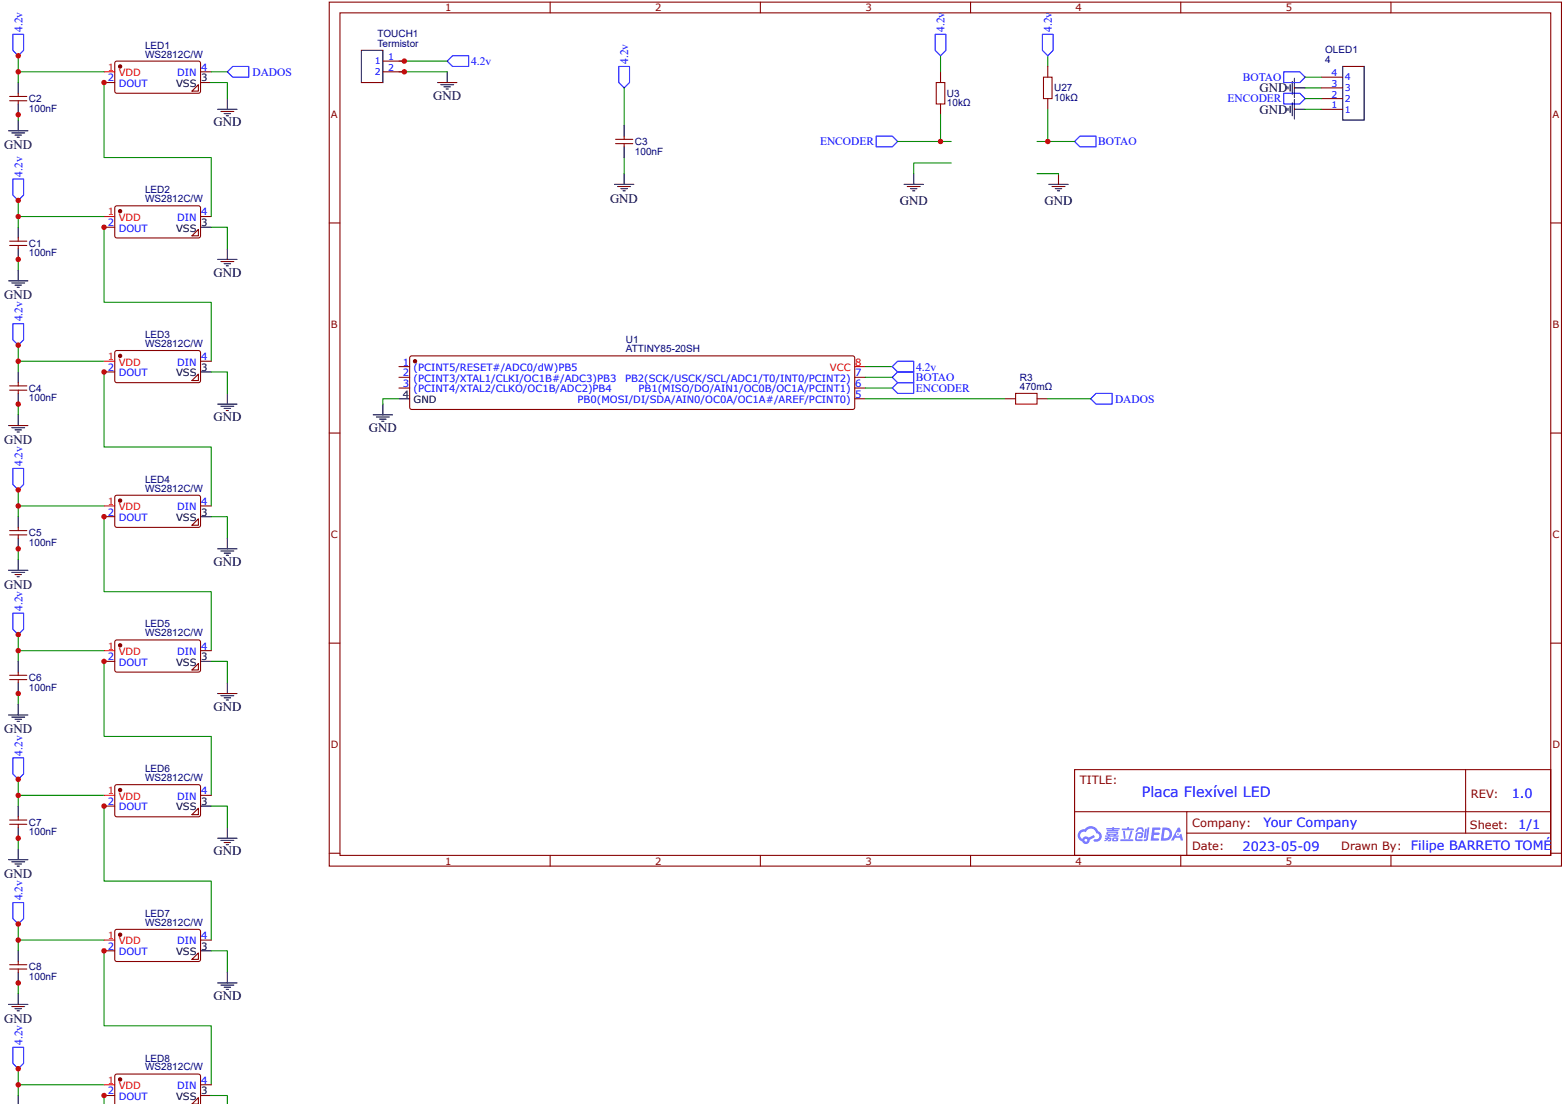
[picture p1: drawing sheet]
<svg xmlns="http://www.w3.org/2000/svg" width="297mm" height="210mm" viewBox="0 0 297 210" stroke-linecap="round" stroke-linejoin="round" font-family="sans-serif">
<g fill="none" stroke="#800" stroke-width=".2">
<path d="M62.6 .4h234.1v164.3h-234.1zM64.6 2.4h230.1v160.2h-230.1zM104.5 .4v2M144.5 .4v2M184.4 .4v2M224.4 .4v2M264.3 .4v2M62.6 42.4h2M294.7 42.4h2M62.6 82.3h2M294.7 82.3h2M62.6 122.3h2"/>
<path d="M294.7 122.3h2M204.2 146.3h90.5v16.3h-90.5zM204.2 154.3h90.4M225.5 158.4h69.1M225.5 154.3v8.2M278.5 146.3v12.1M62.6 162.2h2M104.5 162.6v2.1M144.5 162.6v2.1M184.4 162.6v2.1M224.4 162.6v2.1M264.3 162.6v2.1"/>
<path d="M294.7 162.2h2"/>
</g>
<g fill="#58f">
<path d="M219 157.3l1.5 .1v.1l-.2 .3h-.9l-.1 .5h.9l.2 .2-.2 .2h-.9l-.1 .7h.8h.2v.3l-1.5 .1z"/>
<path d="M223.8 157.4h.4l.2 .7-.3 .2a.39 .39 0 0 0-.6 .1 .39 .39 0 0 0 .2 .6 .39 .39 0 0 0 .5-.4l.3-.1 .3 1.3h-.4l-.2-.5h-.9l-.3 .5h-.5z"/>
<path d="M217.6 157.6h.3l-.2 1.6-.2 .1-.1-.1z"/>
<path d="M218.1 157.3h.3l-.3 2.2a.46 .46 0 0 1-.3 .4 .46 .46 0 0 1-.5-.2l.5-.2z"/>
<path d="M216.1 157.4l.4-.1h.6l.3 .8h-.3l-.2-.5-.6 .1a.43 .43 0 0 1-.5 .4v-.1z"/>
<path d="M216 158.3l.9-.1a.62 .62 0 0 1 .3 .6 .62 .62 0 0 1-.4 .5h-.4l-.1-.1 .5-.2 .1-.4h-.7l-.2 1h1l.1 .2-.1 .1h-1l-.2-.1-.1-.3z"/>
<path d="M212.9 159.6h2.3l.2 .2-.2 .1h-2.2z"/>
<path d="M214.9 158h.3a2.3 2.3 0 0 1-.6 1.5l-.2-.1z"/>
<path d="M213.4 158h.3l.2 1.3-.2 .2-.1-.1z"/>
<path d="M213.2 157.5h1v-.2l.4-.1-.1 .3h.8l.2 .2-.2 .1h-2.1z"/>
<path d="M210 159.3h.4l.1-.2 .5 .2a.37 .37 0 0 1 .2 .3 .37 .37 0 0 1-.3 .3h-.4v-.2h.4v-.2h-.3l-.7 .4-.1-.2 .5-.2h-.3z"/>
<path d="M210.2 157.4h1.1l.1-.1h.3v.1h1l.1 .2-1.1 .1-.1 .1h.9l.1 .1-.1 .1h-2.1v-.2h.9v-.1h-1z"/>
<path d="M220.9 157.3l-.3 2.5h.7a1.25 1.25 0 0 0 1.4-1.2 1.25 1.25 0 0 0-1.4-1.3zM221.3 157.8a.84 .84 0 0 1 .9 .9 .84 .84 0 0 1-1.1 .7z"/>
<path d="M210.3 158.2v.5h.3v.1h-.6v.3l2.6-.1-.1-.2h-.5a.34 .34 0 0 0 .4-.2 .34 .34 0 0 0-.1-.5zM210.6 158.3l1.6 .1-.1 .1h-1.5zM210.9 158.7h.8l-.1 .1h-.6z"/>
<path d="M211.5 159.3l-.1 .6 1-.1 .1-.5zM211.7 159.5h.4v.2h-.4z"/>
<path d="M205.1 158a1.18 1.18 0 0 0 .6 2 .72 .72 0 0 0 .8 .5 .72 .72 0 0 0 .6-.8l1-.6-.3-.3-.9 .5-.2-.2a.71 .71 0 0 0-1 .4 .72 .72 0 0 1-.4-1 .72 .72 0 0 1 1-.3 1.05 1.05 0 0 1 1.1-.7 1.05 1.05 0 0 1 1 .9 .6 .6 0 0 1 .5 .8 .6 .6 0 0 1-.9 .4l-.2 .2a.96 .96 0 0 0 1.2 0 .96 .96 0 0 0 .3-1.1l-.1-.3-.5-.4a1.52 1.52 0 0 0-2.7-.3h-.3zM206.1 159.7a.28 .28 0 0 1 .5 0 .28 .28 0 0 1-.5 0z"/>
<circle cx="223.8" cy="158.6" r=".15"/>
</g>
<path d="M78 67.8l.3-.1h83.8l.3 .4v9.4l-.4 .3h-83.8l-.4-.4v-9.3z" fill="none" stroke="#800" stroke-width=".2"/>
<circle cx="78.9" cy="68.7" r=".31" fill="#800"/>
<g fill="none" stroke="#800" stroke-width=".2">
<path d="M21.9 11.7l.3-.1h15.7l.2 .4v5.5l-.4 .2h-15.6l-.3-.4v-5.3zM72.8 11.6h4M72.8 13.7h4M178.7 13.7v2M178.7 19.8v2M199.1 12.6v2.1M199.1 18.7v2.1M251.1 18.7h4M251.1 16.7h4M251.1 14.7h4M251.1 20.8h4M75.8 69.7h2"/>
<path d="M75.8 71.7h2M75.8 73.8h2M162.4 71.7h2.1M162.4 73.8h2.1M162.4 75.8h2.1M191 75.8h2M197.1 75.8h2"/>
<circle cx="78.9" cy="68.7" r=".31"/>
</g>
<g fill="none" stroke="#000" stroke-width=".2">
<path d="M43.2 18.7v2.1M68.7 9.6h4.1v6.1h-4.1zM83.1 15.7h3.7M83.8 16.1h2.4M84.4 16.5h1.2M84.8 16.9h.4M85 13.7v2M244.8 16.5v.4M245.2 16.1v1.2M245.6 15.5v2.4M245.6 19.6v2.4M246 16.7h2"/>
<path d="M246 14.9v3.6M246 19v3.6M255.1 12.6h4.1v10.2h-4.1zM1.6 24.9h3.7M2.2 25.3h2.5M2.9 25.7h1.2M3.3 26.1h.4M3.5 22.8v2.1M41.4 20.8h3.6M42 21.2h2.4M42.6 21.6h1.2M43 22h.4"/>
<path d="M116.8 35.1h3.6M117.4 35.5h2.4M118 35.9h1.2M118.4 36.3h.4M118.6 33v2.1M171.8 35.1h3.7M172.4 35.5h2.5M173 35.9h1.2M173.4 36.3h.4M173.6 33v2.1M199.3 35.1h3.7M199.9 35.5h2.5"/>
<path d="M200.5 35.9h1.3M200.9 36.3h.4M201.1 33v2.1M244.8 20.6v.4M245.2 20.2v1.2M246 20.8h2M70.9 78.9h3.7M71.5 79.3h2.5M72.1 79.7h1.3M72.8 76.8v2.1M75.8 75.8h2M72.5 80.1h.5"/>
</g>
<path d="M162.4 69.7h2.1" fill="none" stroke="#f00" stroke-width=".2"/>
<g fill="none" stroke="#00f" stroke-width=".2">
<path d="M2.4 6.5h2.1v3.1l-1 1-1.1-1zM43.2 13.7l1-1.1h3.1v2.1h-3.1zM85 11.6l1-1h3.1v2h-3.1zM117.6 12.6h2v3.1l-1 1-1-1zM177.7 6.5h2v3.1l-1 1-1-1zM198.1 6.5h2v3.1l-1 1-1-1zM243.9 13.7h3.1l1 1-1 1h-3.1zM243.9 17.7h3.1l1 1-1 1.1h-3.1zM166.5 25.9h3.1l1 1-1 1h-3.1zM205.2 25.9h3.1v2h-3.1l-1-1zM170.6 72.8h3v2h-3l-1-1zM170.6 70.7h3v2.1h-3l-1-1.1z"/>
<path d="M170.6 68.7h3v2h-3l-1-1zM207.3 75.8l1-1h3v2h-3z"/>
</g>
<g fill="none" stroke="#080" stroke-width=".2">
<path d="M75.8 11.6h9.2M75.8 13.7h9.2M118.6 16.7v7.1M178.7 10.6v3.1M199.1 10.6v2M248 16.7h3.1M248 14.7h3.1M248 18.7h3.1M118.6 30v3M170.6 26.9h10.2M178.7 21.8v5.1M180.8 31h-7.2v2"/>
<path d="M197.1 26.9h7.1M197.1 33h4M199.1 20.8v6.1M248 20.8h3.1M75.8 75.8h-3v1M164.5 73.8h5.1M164.5 69.7h5.1M164.5 71.7h5.1M164.5 75.8h26.5M199.1 75.8h8.2"/>
</g>
<path d="M177.9 15.7h1.6v4.1h-1.6zM198.3 14.7h1.6v4h-1.6zM193 74.8h4.1v2h-4.1z" fill="none" stroke="#a00000" stroke-width=".2"/>
<circle cx="22.8" cy="12.6" r=".31" fill="#800"/>
<g fill="none" stroke="#800" stroke-width=".2">
<path d="M19.8 15.7h2M37.7 16.1v1.2h-1.2zM38.1 13.7h2M21.9 39.2l.3-.1 15.7 .1 .2 .3v5.5l-.4 .2h-15.6l-.3-.4v-5.3z"/>
<circle cx="22.8" cy="12.6" r=".31"/>
</g>
<path d="M19.8 13.7h2" fill="none" stroke="#f00" stroke-width=".2"/>
<path d="M38.1 15.7h2" fill="none" stroke="#000" stroke-width=".2"/>
<path d="M40.1 15.7h3.1v3M40.1 13.7h3.1" fill="none" stroke="#080" stroke-width=".2"/>
<circle cx="22.8" cy="40.1" r=".31" fill="#800"/>
<g fill="none" stroke="#800" stroke-width=".2">
<path d="M1.8 19.2h3.3M1.8 18.3h3.3M3.5 17.7v.6M3.5 19.2v.6M117 27.3h3.2M117 26.5h3.2M118.6 25.9v.6M118.6 27.3v.6M1.8 46.7h3.3M1.8 45.9h3.3M3.5 45.2v.7M3.5 46.7v.6"/>
<path d="M19.8 43.2h2M37.7 43.6v1.2h-1.2zM38.1 41.2h2M1.8 74.2h3.3M1.8 73.4h3.3M3.5 72.8v.6M3.5 74.2v.6M21.9 66.8l.3-.2 15.7 .1 .2 .3v5.5l-.4 .3-15.6-.1-.3-.4v-5.3z"/>
<circle cx="22.8" cy="40.1" r=".31"/>
</g>
<path d="M19.8 41.2h2" fill="none" stroke="#f00" stroke-width=".2"/>
<g fill="none" stroke="#000" stroke-width=".2">
<path d="M3.5 15.7v2M3.5 19.8v2M118.6 23.8v2.1M118.6 27.9v2.1M1.6 53.4h3.7M2.2 53.8h2.5M2.9 54.2h1.2M3.3 54.6h.4M3.5 43.2v2M3.5 47.3v2M3.5 51.4v2M38.1 43.2h2"/>
<path d="M41.4 49.3h3.6M42 49.7h2.4M42.6 50.1h1.2M43 50.5h.4M43.2 47.3v2M3.5 70.7v2.1M3.5 74.8v2M3.5 78.9v2M1.6 80.9h3.7M2.2 81.3h2.5M2.9 81.7h1.2M3.3 82.1h.4"/>
</g>
<path d="M3.5 10.6v3.1h16.3M3.5 13.7v2M19.8 15.7v14.3h20.3v11.2M3.5 38.1v3.1h16.3M3.5 21.8v1M3.5 41.2v2M3.5 49.3v2.1M19.8 43.2v14.3h20.3v11.2M40.1 43.2h3.1v4.1M3.5 65.6v3.1h16.3M3.5 68.7v2M3.5 76.8v2.1" fill="none" stroke="#080" stroke-width=".2"/>
<path d="M2.4 34h2.1v3.1l-1 1-1.1-1zM2.4 61.5h2.1v3.1l-1 1-1.1-1z" fill="none" stroke="#00f" stroke-width=".2"/>
<circle cx="22.8" cy="67.7" r=".31" fill="#800"/>
<g fill="none" stroke="#800" stroke-width=".2">
<path d="M19.8 70.7h2M37.7 71.1v1.2h-1.2zM38.1 68.7h2M21.9 94.3l.3-.1h15.7l.2 .4v5.4l-.4 .3-15.6-.1-.3-.3v-5.3zM1.8 101.7h3.3M1.8 100.9h3.3M3.5 100.3v.6M3.5 101.7v.6"/>
<circle cx="22.8" cy="67.7" r=".31"/>
</g>
<path d="M19.8 68.7h2" fill="none" stroke="#f00" stroke-width=".2"/>
<g fill="none" stroke="#000" stroke-width=".2">
<path d="M38.1 70.7h2M41.4 76.8h3.6M42 77.2h2.4M42.6 77.6h1.2M43 78.1h.4M43.2 74.8v2M3.5 98.2v2.1M1.6 108.4h3.7M2.2 108.8h2.5M2.9 109.2h1.2M3.3 109.6h.4M3.5 102.3v2"/>
<path d="M3.5 106.4v2"/>
</g>
<path d="M19.8 70.7v14.3h20.3v11.2M40.1 70.7h3.1v4.1M3.5 93.1v3.1h16.3M3.5 96.2v2M3.5 104.3v2.1" fill="none" stroke="#080" stroke-width=".2"/>
<path d="M2.4 89.1h2.1v3l-1 1-1.1-1z" fill="none" stroke="#00f" stroke-width=".2"/>
<circle cx="22.8" cy="95.2" r=".31" fill="#800"/>
<g fill="none" stroke="#800" stroke-width=".2">
<path d="M19.8 98.2h2M37.7 98.6v1.3h-1.2zM38.1 96.2h2M1.8 129.2h3.3M1.8 128.4h3.3M3.5 127.8v.6M3.5 129.2v.6M21.9 121.8l.3-.1h15.7l.2 .4v5.4l-.4 .3-15.6-.1-.3-.3v-5.3z"/>
<circle cx="22.8" cy="95.2" r=".31"/>
</g>
<path d="M19.8 96.2h2" fill="none" stroke="#f00" stroke-width=".2"/>
<g fill="none" stroke="#000" stroke-width=".2">
<path d="M38.1 98.2h2M41.4 104.3h3.6M42 104.7h2.4M42.6 105.2h1.2M43 105.6h.4M43.2 102.3v2M1.6 135.9h3.7M2.2 136.3h2.5M2.9 136.7h1.2M3.3 137.2h.4M3.5 125.7v2.1M3.5 129.8v2.1"/>
<path d="M3.5 133.9v2"/>
</g>
<path d="M19.8 98.2v14.3h20.3v11.2M40.1 98.2h3.1v4.1M3.5 120.6v3.1h16.3M3.5 123.7v2M3.5 131.9v2" fill="none" stroke="#080" stroke-width=".2"/>
<path d="M2.4 116.6h2.1v3l-1 1-1.1-1z" fill="none" stroke="#00f" stroke-width=".2"/>
<circle cx="22.8" cy="122.7" r=".31" fill="#800"/>
<g fill="none" stroke="#800" stroke-width=".2">
<path d="M19.8 125.7h2M37.7 126.1v1.3h-1.2zM38.1 123.7h2M1.8 156.7h3.3M1.8 155.9h3.3M3.5 155.3v.6M3.5 156.7v.6M21.9 149.3l.3-.1h15.7l.2 .4v5.4l-.4 .3h-15.6l-.3-.4v-5.3z"/>
<circle cx="22.8" cy="122.7" r=".31"/>
</g>
<path d="M19.8 123.7h2" fill="none" stroke="#f00" stroke-width=".2"/>
<g fill="none" stroke="#000" stroke-width=".2">
<path d="M38.1 125.7h2M41.4 131.9h3.6M42 132.3h2.4M42.6 132.7h1.2M43 133.1h.4M43.2 129.8v2.1M3.5 153.3v2M3.5 157.3v2.1M1.6 163.4h3.7M2.2 163.8h2.5M2.9 164.3h1.2M3.3 164.7h.4"/>
<path d="M3.5 161.4v2"/>
</g>
<path d="M19.8 125.7v14.3h20.3v11.2M40.1 125.7h3.1v4.1M3.5 148.2v3h16.3M3.5 151.2v2.1M3.5 159.4v2" fill="none" stroke="#080" stroke-width=".2"/>
<path d="M2.4 144.1h2.1v3l-1 1.1-1.1-1.1z" fill="none" stroke="#00f" stroke-width=".2"/>
<circle cx="22.8" cy="150.2" r=".31" fill="#800"/>
<g fill="none" stroke="#800" stroke-width=".2">
<path d="M19.8 153.3h2M37.7 153.7v1.2h-1.2zM38.1 151.2h2M21.9 176.8l.3-.1h15.7l.2 .4v5.4l-.4 .3h-15.6l-.3-.4v-5.3zM1.8 184.2h3.3M1.8 183.4h3.3M3.5 182.8v.6M3.5 184.2v.6"/>
<circle cx="22.8" cy="150.2" r=".31"/>
</g>
<path d="M19.8 151.2h2" fill="none" stroke="#f00" stroke-width=".2"/>
<g fill="none" stroke="#000" stroke-width=".2">
<path d="M38.1 153.3h2M41.4 159.4h3.6M42 159.8h2.4M43.2 157.3v2.1M42.6 160.2h1.2M43 160.6h.4M1.6 191h3.7M2.2 191.4h2.5M2.9 191.8h1.2M3.3 192.2h.4M3.5 180.8v2M3.5 184.8v2.1"/>
<path d="M3.5 188.9v2.1"/>
</g>
<path d="M19.8 153.3v14.2h20.3v11.2M40.1 153.3h3.1v4M3.5 175.7v3h16.3M3.5 178.7v2.1M3.5 186.9v2" fill="none" stroke="#080" stroke-width=".2"/>
<path d="M2.4 171.6h2.1v3l-1 1.1-1.1-1.1z" fill="none" stroke="#00f" stroke-width=".2"/>
<circle cx="22.8" cy="177.7" r=".31" fill="#800"/>
<g fill="none" stroke="#800" stroke-width=".2">
<path d="M38.1 178.7h2M19.8 180.8h2M37.7 181.2v1.2h-1.2zM21.8 209.9v-5.3l.1-.3 .3-.1h15.7l.2 .4v5.3"/>
<circle cx="22.8" cy="177.7" r=".31"/>
</g>
<path d="M19.8 178.7h2" fill="none" stroke="#f00" stroke-width=".2"/>
<path d="M38.1 180.8h2M41.4 186.9h3.6M42 187.3h2.4M42.6 187.7h1.2M43 188.1h.4M43.2 184.8v2.1M3.5 208.3v1.6" fill="none" stroke="#000" stroke-width=".2"/>
<path d="M19.8 180.8v14.2h20.3v11.2M40.1 180.8h3.1v4M3.5 203.2v3h16.3M3.5 206.2v2.1" fill="none" stroke="#080" stroke-width=".2"/>
<path d="M2.4 199.1h2.1v3.1l-1 1-1.1-1z" fill="none" stroke="#00f" stroke-width=".2"/>
<circle cx="22.8" cy="205.2" r=".31" fill="#800"/>
<g fill="none" stroke="#800" stroke-width=".2">
<path d="M19.8 208.3h2M37.7 208.7v1.2h-1.2zM38.1 206.2h2"/>
<circle cx="22.8" cy="205.2" r=".31"/>
</g>
<path d="M19.8 206.2h2" fill="none" stroke="#f00" stroke-width=".2"/>
<path d="M38.1 208.3h2" fill="none" stroke="#000" stroke-width=".2"/>
<path d="M19.8 208.3v1.6M40.1 208.3h3.1v1.6" fill="none" stroke="#080" stroke-width=".2"/>
<g fill="#c00">
<circle cx="178.7" cy="26.9" r=".51"/>
<circle cx="199.1" cy="26.9" r=".51"/>
<circle cx="76.8" cy="11.6" r=".51"/>
<circle cx="76.8" cy="13.7" r=".51"/>
<circle cx="3.5" cy="206.2" r=".51"/>
<circle cx="3.5" cy="178.7" r=".51"/>
<circle cx="3.5" cy="151.2" r=".51"/>
<circle cx="3.5" cy="123.7" r=".51"/>
<circle cx="3.5" cy="96.2" r=".51"/>
<circle cx="3.5" cy="68.7" r=".51"/>
<circle cx="3.5" cy="41.2" r=".51"/>
<circle cx="3.5" cy="13.7" r=".51"/>
<circle cx="19.8" cy="208.3" r=".51"/>
<circle cx="3.5" cy="203.2" r=".51"/>
<circle cx="19.8" cy="180.8" r=".51"/>
<circle cx="3.5" cy="186.9" r=".51"/>
<circle cx="3.5" cy="175.7" r=".51"/>
<circle cx="19.8" cy="153.3" r=".51"/>
<circle cx="3.5" cy="159.4" r=".51"/>
<circle cx="3.5" cy="148.2" r=".51"/>
<circle cx="19.8" cy="125.7" r=".51"/>
<circle cx="3.5" cy="131.9" r=".51"/>
<circle cx="3.5" cy="120.6" r=".51"/>
<circle cx="19.8" cy="98.2" r=".51"/>
<circle cx="3.5" cy="104.3" r=".51"/>
<circle cx="3.5" cy="93.1" r=".51"/>
<circle cx="19.8" cy="70.7" r=".51"/>
<circle cx="3.5" cy="76.8" r=".51"/>
<circle cx="3.5" cy="65.6" r=".51"/>
<circle cx="19.8" cy="43.2" r=".51"/>
<circle cx="3.5" cy="38.1" r=".51"/>
<circle cx="3.5" cy="49.3" r=".51"/>
<circle cx="19.8" cy="15.7" r=".51"/>
<circle cx="3.5" cy="10.6" r=".51"/>
<circle cx="3.5" cy="21.8" r=".51"/>
</g>
<text font-size="2.7" fill="#00f" x="217" y="151.5">Placa Flexível LED</text>
<g font-size="2.4">
<text x="239.4" y="17.5">GND</text>
<text x="82.3" y="19">GND</text>
<text x="239.4" y="21.6">GND</text>
<text x=".8" y="28.4">GND</text>
<text x="40.6" y="24">GND</text>
<text x="115.9" y="38.6">GND</text>
<text x="171" y="38.9">GND</text>
<text x="198.5" y="38.9">GND</text>
<text x="40.6" y="52.6">GND</text>
<text x=".8" y="56.9">GND</text>
<text x="40.6" y="80.1">GND</text>
<text x="70.1" y="82.1">GND</text>
<text x=".8" y="84.4">GND</text>
<text x="40.6" y="107.6">GND</text>
<text x=".8" y="111.9">GND</text>
<text x="40.6" y="135.1">GND</text>
<text x=".8" y="139.4">GND</text>
<text x=".8" y="166.9">GND</text>
<text x="40.6" y="162.6">GND</text>
<text x="40.6" y="190.1">GND</text>
<text x=".8" y="194.5">GND</text>
</g>
<g font-size="2.4" fill="#00f">
<text x="287.3" y="151.7">1.0</text>
<text x="236.1" y="161.7">2023-05-09</text>
<text x="240.1" y="157.2">Your Company</text>
<text x="268.1" y="161.7">Filipe BARRETO TOMÉ</text>
<text x="288.5" y="157.6">1/1</text>
</g>
<g font-size="2.2" fill="#00f">
<text x="4.3" y="6.1" transform="rotate(-90 4.3 6.1)">4.2v</text>
<text x="179.5" y="6" transform="rotate(-90 179.5 6)">4.2v</text>
<text x="199.9" y="6" transform="rotate(-90 199.9 6)">4.2v</text>
<text x="48" y="14.4">DADOS</text>
<text x="89.5" y="12.4">4.2v</text>
<text x="119.4" y="12.2" transform="rotate(-90 119.4 12.2)">4.2v</text>
<text x="236.2" y="15.5">BOTAO</text>
<text x="233.3" y="19.5">ENCODER</text>
<text x="155.8" y="27.6">ENCODER</text>
<text x="208.7" y="27.6">BOTAO</text>
<text x="4.3" y="33.6" transform="rotate(-90 4.3 33.6)">4.2v</text>
<text x="4.3" y="61.1" transform="rotate(-90 4.3 61.1)">4.2v</text>
<text x="174.1" y="70.5">4.2v</text>
<text x="174" y="74.5">ENCODER</text>
<text x="174" y="72.4">BOTAO</text>
<text x="211.9" y="76.6">DADOS</text>
<text x="4.3" y="88.6" transform="rotate(-90 4.3 88.6)">4.2v</text>
<text x="4.3" y="116.1" transform="rotate(-90 4.3 116.1)">4.2v</text>
<text x="4.3" y="143.6" transform="rotate(-90 4.3 143.6)">4.2v</text>
<text x="4.3" y="171.2" transform="rotate(-90 4.3 171.2)">4.2v</text>
<text x="4.2" y="198.7" transform="rotate(-90 4.2 198.7)">4.2v</text>
</g>
<g font-size="2.2" fill="#800">
<text x="205.2" y="149">TITLE:</text>
<text x="279.5" y="151.7">REV:</text>
<text x="226.5" y="161.6">Date:</text>
<text x="226.5" y="157.2">Company:</text>
<text x="254.9" y="161.7">Drawn By:</text>
<text x="279.3" y="157.5">Sheet:</text>
</g>
<g font-size="1.9" fill="#800">
<text x="84.6" y="2.1">1</text>
<text x="124.5" y="2.1">2</text>
<text x="164.5" y="2.1">3</text>
<text x="204.4" y="2.1">4</text>
<text x="244.3" y="2.1">5</text>
<text x="62.9" y="22.4">A</text>
<text x="295" y="22.4">A</text>
<text x="62.9" y="62.4">B</text>
<text x="295" y="62.4">B</text>
<text x="62.9" y="102.3">C</text>
<text x="295" y="102.3">C</text>
<text x="62.9" y="142.2">D</text>
<text x="295" y="142.2">D</text>
<text x="84.6" y="164.4">1</text>
<text x="124.5" y="164.4">2</text>
<text x="164.5" y="164.4">3</text>
<text x="204.4" y="164.4">4</text>
<text x="244.3" y="164.4">5</text>
</g>
<g font-size="1.9" fill="#000080">
<text x="27.6" y="10.9">WS2812C/W</text>
<text x="27.6" y="9.2">LED1</text>
<text x="71.7" y="9">Termistor</text>
<text x="71.7" y="7.1">TOUCH1</text>
<text x="251.8" y="10.2">OLED1</text>
<text x="200.3" y="17.4">U27</text>
<text x="251.8" y="12">4</text>
<text x="5.5" y="21.2">100nF</text>
<text x="5.5" y="19.4">C2</text>
<text x="179.9" y="20.2">10kΩ</text>
<text x="179.9" y="18.4">U3</text>
<text x="200.3" y="19.2">10kΩ</text>
<text x="120.6" y="29.4">100nF</text>
<text x="120.6" y="27.6">C3</text>
<text x="27.6" y="38.4">WS2812C/W</text>
<text x="27.6" y="36.8">LED2</text>
<text x="5.5" y="46.9">C1</text>
<text x="5.5" y="48.8">100nF</text>
<text x="27.6" y="66">WS2812C/W</text>
<text x="27.6" y="64.3">LED3</text>
<text x="118.9" y="65.2">U1</text>
<text x="118.9" y="67">ATTINY85-20SH</text>
<text x="5.5" y="76.3">100nF</text>
<text x="5.5" y="74.4">C4</text>
<text x="193.8" y="74.2">470mΩ</text>
<text x="193.8" y="72.4">R3</text>
<text x="27.6" y="93.5">WS2812C/W</text>
<text x="27.6" y="91.8">LED4</text>
<text x="5.5" y="101.9">C5</text>
<text x="5.5" y="103.8">100nF</text>
<text x="27.6" y="119.3">LED5</text>
<text x="27.6" y="121">WS2812C/W</text>
<text x="5.5" y="131.3">100nF</text>
<text x="5.5" y="129.5">C6</text>
<text x="27.6" y="148.5">WS2812C/W</text>
<text x="27.6" y="146.8">LED6</text>
<text x="5.5" y="158.8">100nF</text>
<text x="5.5" y="157">C7</text>
<text x="27.6" y="176">WS2812C/W</text>
<text x="27.6" y="174.3">LED7</text>
<text x="5.5" y="184.5">C8</text>
<text x="5.5" y="186.3">100nF</text>
<text x="27.6" y="203.5">WS2812C/W</text>
<text x="27.6" y="201.8">LED8</text>
</g>
<g font-size="1.9" fill="#f00">
<text x="20.5" y="13.5">1</text>
<text x="22.6" y="14.5">VDD</text>
<text x="20.5" y="41">1</text>
<text x="22.6" y="42">VDD</text>
<text x="20.5" y="68.5">1</text>
<text x="22.6" y="69.5">VDD</text>
<text x="157.7" y="70.5">VCC</text>
<text x="162.5" y="69.5">8</text>
<text x="20.5" y="96">1</text>
<text x="22.6" y="97">VDD</text>
<text x="20.5" y="123.5">1</text>
<text x="22.6" y="124.5">VDD</text>
<text x="20.5" y="151">1</text>
<text x="22.6" y="152">VDD</text>
<text x="20.5" y="178.5">1</text>
<text x="22.6" y="179.5">VDD</text>
<text x="20.5" y="206">1</text>
<text x="22.6" y="207">VDD</text>
</g>
<g font-size="1.9" fill="#00f">
<text x="20.5" y="15.5">2</text>
<text x="22.6" y="16.5">DOUT</text>
<text x="33.7" y="14.5">DIN</text>
<text x="38.2" y="13.5">4</text>
<text x="33.7" y="42">DIN</text>
<text x="38.2" y="41">4</text>
<text x="20.5" y="43">2</text>
<text x="22.6" y="44">DOUT</text>
<text x="20.5" y="70.5">2</text>
<text x="22.6" y="71.5">DOUT</text>
<text x="33.7" y="69.5">DIN</text>
<text x="38.2" y="68.5">4</text>
<text x="76.5" y="69.5">1</text>
<text x="76.5" y="71.5">2</text>
<text x="78.6" y="70.5">(PCINT5/RESET#/ADC0/dW)PB5</text>
<text x="162.5" y="71.5">7</text>
<text x="76.5" y="73.6">3</text>
<text x="78.6" y="72.5">(PCINT3/XTAL1/CLKI/OC1B#/ADC3)PB3</text>
<text x="78.6" y="74.6">(PCINT4/XTAL2/CLKO/OC1B/ADC2)PB4</text>
<text x="109.8" y="76.6">PB0(MOSI/DI/SDA/AIN0/OC0A/OC1A#/AREF/PCINT0)</text>
<text x="118.8" y="72.5">PB2(SCK/USCK/SCL/ADC1/T0/INT0/PCINT2)</text>
<text x="121.3" y="74.6">PB1(MISO/DO/AIN1/OC0B/OC1A/PCINT1)</text>
<text x="162.5" y="75.6">5</text>
<text x="162.5" y="73.6">6</text>
<text x="38.2" y="96">4</text>
<text x="20.5" y="98">2</text>
<text x="22.6" y="99">DOUT</text>
<text x="33.7" y="97">DIN</text>
<text x="20.5" y="125.5">2</text>
<text x="33.7" y="124.5">DIN</text>
<text x="38.2" y="123.5">4</text>
<text x="22.6" y="126.6">DOUT</text>
<text x="20.5" y="153">2</text>
<text x="22.6" y="154.1">DOUT</text>
<text x="33.7" y="152">DIN</text>
<text x="38.2" y="151">4</text>
<text x="33.7" y="179.5">DIN</text>
<text x="38.2" y="178.5">4</text>
<text x="20.5" y="180.6">2</text>
<text x="22.6" y="181.6">DOUT</text>
<text x="20.5" y="208.1">2</text>
<text x="22.6" y="209.1">DOUT</text>
<text x="33.7" y="207">DIN</text>
<text x="38.2" y="206">4</text>
</g>
<g font-size="1.9">
<text x="33.5" y="16.5">VSS</text>
<text x="38.2" y="15.5">3</text>
<text x="33.5" y="44">VSS</text>
<text x="38.2" y="43">3</text>
<text x="33.5" y="71.5">VSS</text>
<text x="38.2" y="70.5">3</text>
<text x="76.5" y="75.6">4</text>
<text x="78.6" y="76.6">GND</text>
<text x="33.5" y="99">VSS</text>
<text x="38.2" y="98">3</text>
<text x="38.2" y="125.5">3</text>
<text x="33.5" y="126.6">VSS</text>
<text x="33.5" y="154.1">VSS</text>
<text x="38.2" y="153">3</text>
<text x="33.5" y="181.6">VSS</text>
<text x="38.2" y="180.6">3</text>
<text x="33.5" y="209.1">VSS</text>
<text x="38.2" y="208.1">3</text>
</g>
<g font-size="1.8" fill="#00f">
<text x="73.8" y="11.4">1</text>
<text x="71.2" y="12.2">1</text>
<text x="71.2" y="14.3">2</text>
<text x="73.8" y="13.5">2</text>
<text x="253" y="16.5">3</text>
<text x="253" y="14.5">4</text>
<text x="255.6" y="17.3">3</text>
<text x="255.6" y="15.3">4</text>
<text x="253" y="20.6">1</text>
<text x="253" y="18.5">2</text>
<text x="255.6" y="21.4">1</text>
<text x="255.6" y="19.4">2</text>
</g>
</svg>
